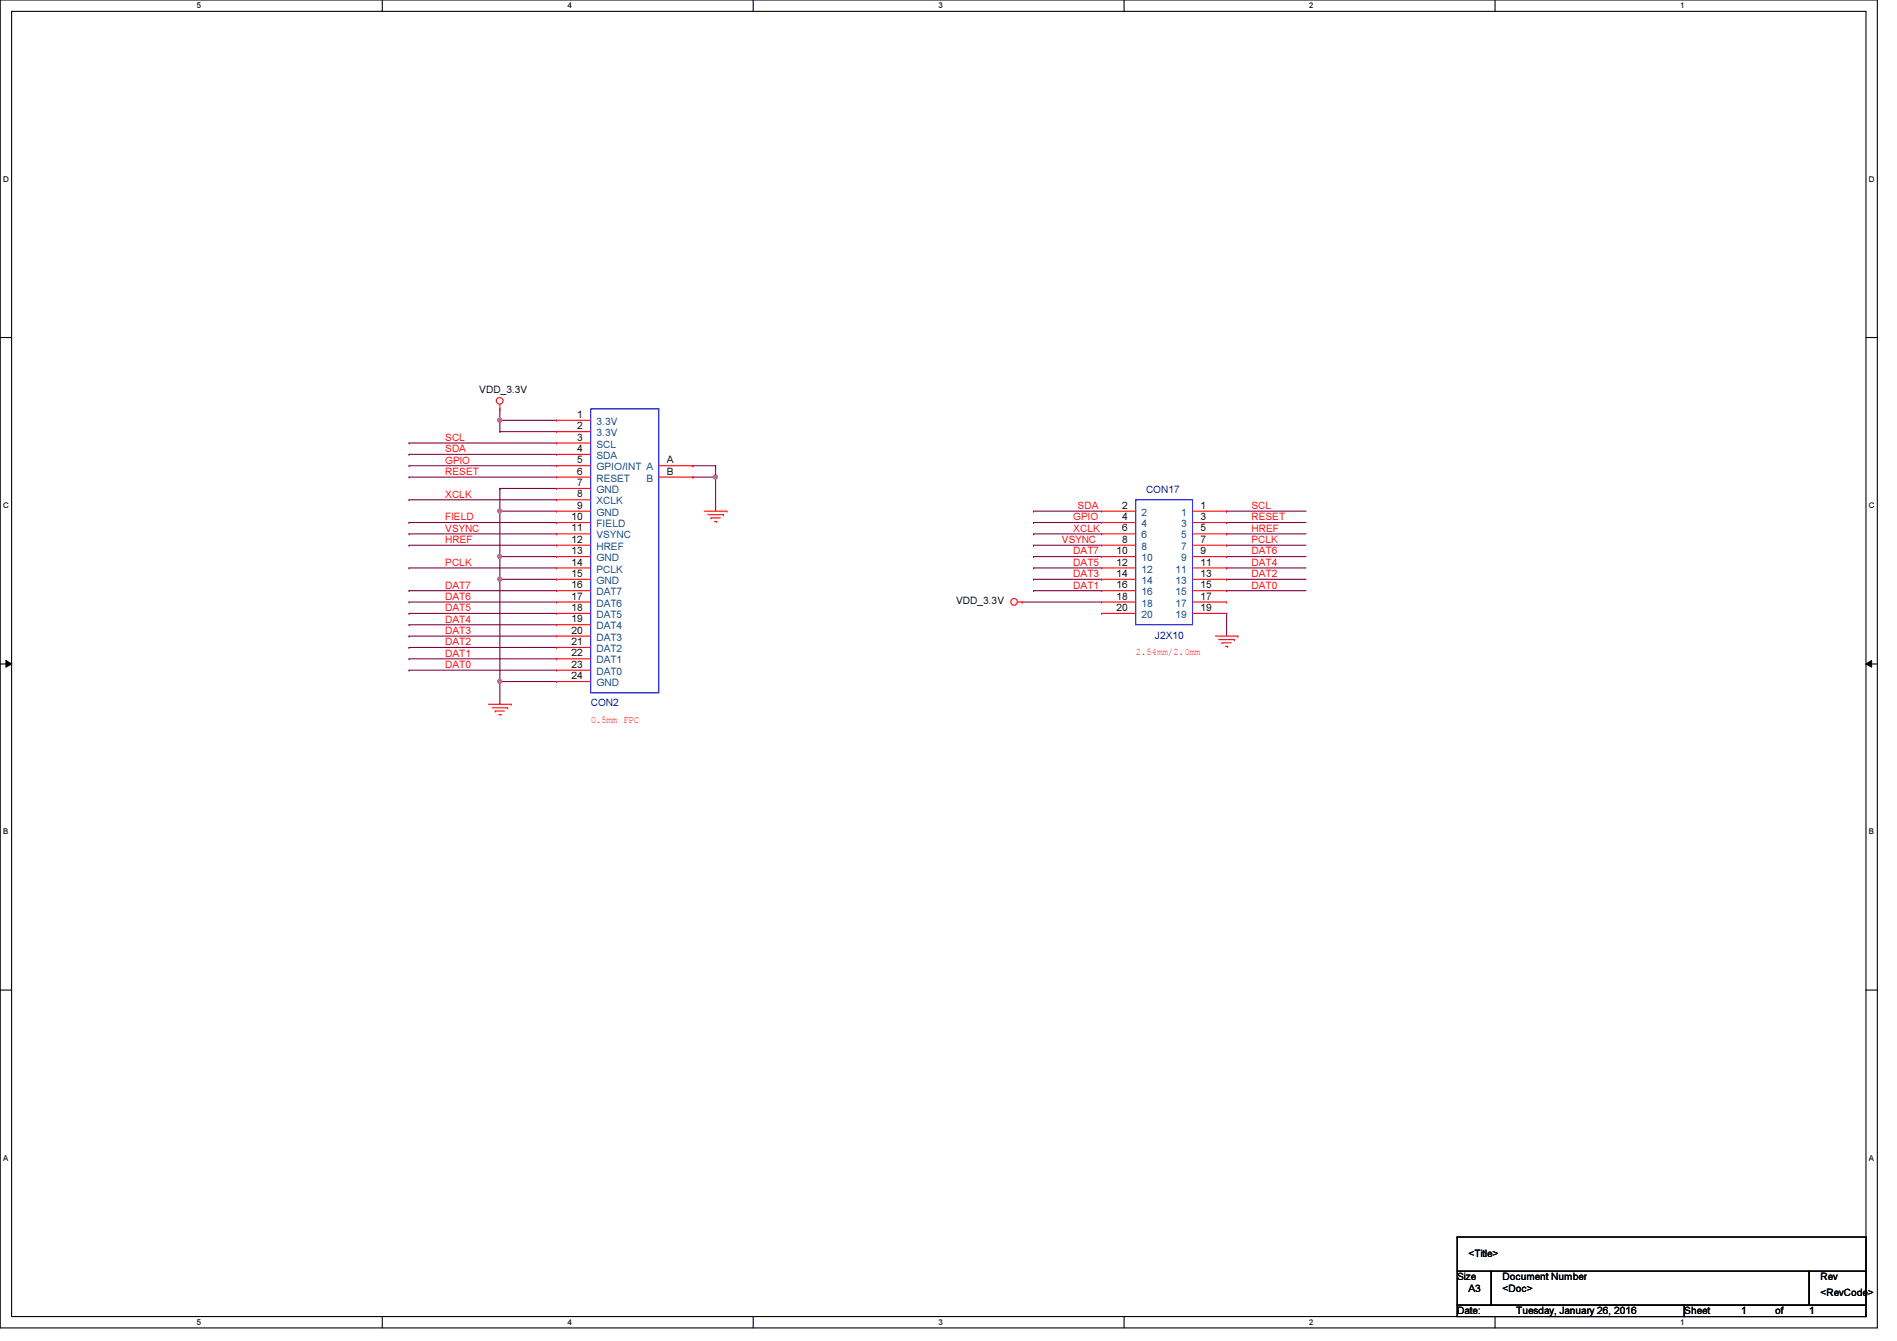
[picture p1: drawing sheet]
<svg xmlns="http://www.w3.org/2000/svg" width="297mm" height="210mm" viewBox="0 0 297 210" stroke-linecap="round" stroke-linejoin="round" font-family="sans-serif">
<path d="M0 0h294v207.9h-294zM1.8 1.8h290.4v204.3h-290.4z" fill="none" stroke="#000" stroke-width=".17"/>
<g fill="#fff">
<path d="M30.8 .2h.7v1.4h-.7z"/>
<path d="M30.8 206.2h.7v1.4h-.7z"/>
</g>
<path d="M59.9 0v1.8M59.9 206.1v1.8" fill="none" stroke="#000" stroke-width=".17"/>
<g fill="#fff">
<path d="M88.9 .2h.6v1.4h-.6z"/>
<path d="M88.9 206.2h.6v1.4h-.6z"/>
</g>
<path d="M117.9 0v1.8M117.9 206.1v1.8" fill="none" stroke="#000" stroke-width=".17"/>
<g fill="#fff">
<path d="M146.9 .2h.7v1.4h-.7z"/>
<path d="M146.9 206.2h.7v1.4h-.7z"/>
</g>
<path d="M176 0v1.8M176 206.1v1.8" fill="none" stroke="#000" stroke-width=".17"/>
<g fill="#fff">
<path d="M205 .2h.7v1.4h-.7z"/>
<path d="M205 206.2h.7v1.4h-.7z"/>
</g>
<path d="M234.1 0v1.8M234.1 206.1v1.8" fill="none" stroke="#000" stroke-width=".17"/>
<g fill="#fff">
<path d="M263.1 .2h.7v1.4h-.7z"/>
<path d="M263.1 206.2h.7v1.4h-.7z"/>
<path d="M.5 27.3h.9v1.4h-.9z"/>
<path d="M292.6 27.3h.9v1.4h-.9z"/>
<path d="M.5 78.4h.9v1.4h-.9z"/>
<path d="M292.6 78.4h.9v1.4h-.9z"/>
</g>
<path d="M0 52.8h1.8M292.2 52.8h1.8" fill="none" stroke="#000" stroke-width=".17"/>
<g fill="#fff">
<path d="M.5 129.5h.8v1.4h-.8z"/>
<path d="M292.6 129.5h.9v1.4h-.9z"/>
</g>
<path d="M0 103.9h1.8M292.2 103.9h1.8" fill="none" stroke="#000" stroke-width=".17"/>
<path d="M.9 103.4l.9 .5-.9 .5zM292.2 103.9l.9-.5v1z" fill="#000"/>
<path d="M.9 103.4l.9 .5-.9 .5zM292.2 103.9l.9-.5v1z" fill="none" stroke="#000" stroke-width=".16"/>
<g fill="#fff">
<path d="M.5 180.5h.8v1.4h-.8z"/>
<path d="M292.6 180.5h.9v1.4h-.9z"/>
</g>
<path d="M0 155h1.8M292.2 155h1.8" fill="none" stroke="#000" stroke-width=".17"/>
<path d="M78.3 90.7h.1M78.3 90.7v19.5M78.3 106.7h.1M78.3 106.7h8.9" fill="none" stroke="#800040" stroke-width=".17"/>
<circle cx="78.2" cy="106.7" r=".32" fill="#f0f"/>
<circle cx="78.2" cy="106.7" r=".32" fill="none" stroke="#f0f" stroke-width=".17"/>
<circle cx="78.2" cy="90.7" r=".32" fill="#f0f"/>
<circle cx="78.2" cy="90.7" r=".32" fill="none" stroke="#f0f" stroke-width=".17"/>
<path d="M78.3 76.5h.1M78.3 76.5h8.9M78.3 76.5v10.6M78.3 80h.1M78.3 87.1h.1M78.3 80h8.9M78.3 87.1h8.9" fill="none" stroke="#800040" stroke-width=".17"/>
<circle cx="78.2" cy="80" r=".32" fill="#f0f"/>
<circle cx="78.2" cy="80" r=".32" fill="none" stroke="#f0f" stroke-width=".17"/>
<path d="M78.3 90.7h.1M78.3 87.1h.1M78.3 90.7h8.9M78.3 87.1v3.6" fill="none" stroke="#800040" stroke-width=".17"/>
<circle cx="78.2" cy="87.1" r=".32" fill="#f0f"/>
<circle cx="78.2" cy="87.1" r=".32" fill="none" stroke="#f0f" stroke-width=".17"/>
<g fill="none" stroke="#800040" stroke-width=".17">
<path d="M64 78.2h.1M64 74.7h.1M64 72.9h.1M64 71.1h.1M64 69.3h.1M64 78.2h23.2M64 74.7h23.2M64 72.9h23.2M64 71.1h23.2M64 69.3h23.2M78.3 64h.1M78.3 65.8h.1"/>
<path d="M78.3 64v1.8M78.3 65.8h8.9M64 99.6h.1M64 92.5h.1M64 96h.1M64 97.8h.1M64 94.2h.1M64 88.9h.1M64 85.3h.1M64 83.6h.1M64 99.6h23.2M64 92.5h23.2"/>
<path d="M64 96h23.2M64 97.8h23.2M64 94.2h23.2M64 88.9h23.2M64 85.3h23.2M64 83.6h23.2M64 103.1h.1M64 104.9h.1M64 101.3h.1M64 103.1h23.2M64 104.9h23.2M64 101.3h23.2"/>
</g>
<circle cx="78.2" cy="65.8" r=".32" fill="#f0f"/>
<circle cx="78.2" cy="65.8" r=".32" fill="none" stroke="#f0f" stroke-width=".17"/>
<path d="M78.3 67.6h.1M78.3 65.8h.1M78.3 67.6h8.9M78.3 65.8v1.8M108.5 72.9h.1M108.5 72.9h3.6M112.1 74.7h.1M112.1 74.7v5.3" fill="none" stroke="#800040" stroke-width=".17"/>
<circle cx="112" cy="74.6" r=".32" fill="#f0f"/>
<circle cx="112" cy="74.6" r=".32" fill="none" stroke="#f0f" stroke-width=".17"/>
<g fill="none" stroke="#800040" stroke-width=".17">
<path d="M108.5 74.7h.1M112.1 72.9h.1M112.1 72.9v1.8h-3.6M64 81.8h.1M64 81.8h23.2M160.1 94.2h.1M160.1 94.2h12.4M161.8 83.6h.1M161.8 85.3h.1M161.8 92.5h.1M161.8 90.7h.1M161.8 88.9h.1"/>
<path d="M161.8 87.1h.1M161.8 80h.1M161.8 81.8h.1M161.8 81.8h10.7M161.8 83.6h10.7M161.8 85.3h10.7M161.8 80h10.7M161.8 92.5h10.7M161.8 88.9h10.7M161.8 90.7h10.7M161.8 87.1h10.7M192.1 96h.1"/>
<path d="M192.1 81.8h.1M192.1 83.6h.1M192.1 80h.1M192.1 92.5h.1M192.1 88.9h.1M192.1 90.7h.1M192.1 87.1h.1M192.1 85.3h.1M192.1 96v3.6M192.1 81.8h12.4M192.1 83.6h12.4M192.1 85.3h12.4"/>
<path d="M192.1 80h12.4M192.1 92.5h12.4M192.1 88.9h12.4M192.1 90.7h12.4M192.1 87.1h12.4"/>
</g>
<g fill="none" stroke="#f00" stroke-width=".17">
<path d="M78.3 64h.1M78.3 63.3v.7M87.2 65.8h.1M87.2 67.6h.1M87.2 69.3h.1M87.2 71.1h.1M87.2 72.9h.1M87.2 74.7h.1M87.2 76.5h.1M87.2 78.2h.1M87.2 65.8h5.3M87.2 67.6h5.3"/>
<path d="M87.2 69.3h5.3M87.2 71.1h5.3M87.2 72.9h5.3M87.2 74.7h5.3M87.2 76.5h5.3M87.2 78.2h5.3M103.2 72.9h5.3M103.2 74.7h5.3M108.5 72.9h.1M108.5 74.7h.1M87.2 80h.1M87.2 81.8h.1"/>
<path d="M87.2 83.6h.1M87.2 85.3h.1M87.2 87.1h.1M87.2 88.9h.1M87.2 90.7h.1M87.2 92.5h.1M87.2 94.2h.1M87.2 96h.1M87.2 97.8h.1M87.2 99.6h.1M87.2 80h5.3M87.2 94.2h5.3"/>
<path d="M87.2 99.6h5.3M87.2 81.8h5.3M87.2 83.6h5.3M87.2 85.3h5.3M87.2 87.1h5.3M87.2 88.9h5.3M87.2 90.7h5.3M87.2 92.5h5.3M87.2 96h5.3M87.2 97.8h5.3M110.3 80h3.5M110.8 80.6h2.5"/>
<path d="M111.3 81.1h.1M111.3 81.1h1.5M111.9 81.6h.3M112.2 81.6h.1M113.3 80.6h.1M113.8 80h.1M159.3 94.2h.8M160.1 94.2h.1M172.5 80h.1M172.5 81.8h.1M172.5 83.6h.1M172.5 85.3h.1"/>
<path d="M172.5 87.1h.1M172.5 88.9h.1M172.5 90.7h.1M172.5 92.5h.1M172.5 94.2h.1M172.5 96h.1M172.5 80h5.3M172.5 94.2h5.3M172.5 81.8h5.3M172.5 83.6h5.3M172.5 85.3h5.3M172.5 87.1h5.3"/>
<path d="M172.5 88.9h5.3M172.5 90.7h5.3M172.5 92.5h5.3M172.5 96h5.3M186.7 80h5.4M186.7 94.2h5.4M186.7 81.8h5.4M186.7 83.6h5.4M186.7 85.3h5.4M186.7 87.1h5.4M186.7 88.9h5.4M186.7 90.7h5.4"/>
<path d="M186.7 92.5h5.4M186.7 96h5.4M190.3 99.6h3.5M192.1 80h.1M192.1 81.8h.1M192.1 83.6h.1M192.1 85.3h.1M192.1 87.1h.1M192.1 88.9h.1M192.1 90.7h.1M192.1 92.5h.1M192.1 94.2h.1"/>
<path d="M192.1 96h.1M193.8 99.6h.1M76.5 110.2h3.5M77 110.8h2.5M77.6 111.3h.1M77.6 111.3h1.4M78.1 111.8h.3M78.4 111.8h.1M79.5 110.8h.1M80 110.2h.1M87.2 101.3h.1M87.2 103.1h.1"/>
<path d="M87.2 104.9h.1M87.2 106.7h.1M87.2 101.3h5.3M87.2 103.1h5.3M87.2 104.9h5.3M87.2 106.7h5.3M190.8 100.1h2.5M191.3 100.6h.1M191.3 100.6h1.5M191.9 101.2h.3M192.2 101.2h.1M193.3 100.1h.1"/>
<circle cx="78.3" cy="62.7" r=".52"/>
<circle cx="158.8" cy="94.2" r=".52"/>
</g>
<path d="M228.2 199h5.3v5.3h-5.3zM228.2 193.6h.1M228.2 193.6v5.4M228.2 193.6h64M233.5 199h49.8v5.3h-49.8zM283.3 199h8.9v5.3h-8.9zM292.2 193.6h.1M292.2 199h.1M292.2 193.6v5.4M228.2 204.3h35.5v1.8h-35.5zM263.7 204.3h28.5v1.8h-28.5z" fill="none" stroke="#000" stroke-width=".17"/>
<path d="M92.5 64h10.7v44.5h-10.7zM177.8 78.2h8.9v19.6h-8.9z" fill="none" stroke="#00f" stroke-width=".17"/>
<circle cx="78.2" cy="106.7" r=".32" fill="#f0f"/>
<circle cx="78.2" cy="106.7" r=".32" fill="none" stroke="#f0f" stroke-width=".17"/>
<circle cx="78.2" cy="90.7" r=".32" fill="#f0f"/>
<circle cx="78.2" cy="90.7" r=".32" fill="none" stroke="#f0f" stroke-width=".17"/>
<circle cx="78.2" cy="80" r=".32" fill="#f0f"/>
<circle cx="78.2" cy="80" r=".32" fill="none" stroke="#f0f" stroke-width=".17"/>
<circle cx="78.2" cy="87.1" r=".32" fill="#f0f"/>
<circle cx="78.2" cy="87.1" r=".32" fill="none" stroke="#f0f" stroke-width=".17"/>
<circle cx="78.2" cy="65.8" r=".32" fill="#f0f"/>
<circle cx="78.2" cy="65.8" r=".32" fill="none" stroke="#f0f" stroke-width=".17"/>
<circle cx="112" cy="74.6" r=".32" fill="#f0f"/>
<circle cx="112" cy="74.6" r=".32" fill="none" stroke="#f0f" stroke-width=".17"/>
<g font-size="1.6">
<text x="75.1" y="61.6">VDD_3.3V</text>
<text x="90.4" y="65.4">1</text>
<text x="90.4" y="67.2">2</text>
<text x="90.4" y="69">3</text>
<text x="90.4" y="70.7">4</text>
<text x="90.4" y="72.5">5</text>
<text x="90.4" y="74.3">6</text>
<text x="90.4" y="76.1">7</text>
<text x="90.4" y="77.9">8</text>
<text x="104.4" y="72.5">A</text>
<text x="104.4" y="74.3">B</text>
<text x="89.5" y="81.4">10</text>
<text x="89.5" y="83.2">11</text>
<text x="90.4" y="79.6">9</text>
<text x="175.7" y="79.6">2</text>
<text x="175.7" y="81.4">4</text>
<text x="175.7" y="83.2">6</text>
<text x="188" y="79.6">1</text>
<text x="188" y="81.4">3</text>
<text x="188" y="83.2">5</text>
<text x="89.5" y="85">12</text>
<text x="89.5" y="86.7">13</text>
<text x="89.5" y="88.5">14</text>
<text x="174.8" y="86.7">10</text>
<text x="174.8" y="88.5">12</text>
<text x="175.7" y="85">8</text>
<text x="188" y="85">7</text>
<text x="188" y="86.7">9</text>
<text x="188" y="88.5">11</text>
<text x="89.5" y="90.3">15</text>
<text x="89.5" y="92.1">16</text>
<text x="89.5" y="93.9">17</text>
<text x="89.5" y="95.6">18</text>
<text x="149.7" y="94.6">VDD_3.3V</text>
<text x="174.8" y="90.3">14</text>
<text x="174.8" y="92.1">16</text>
<text x="174.8" y="93.9">18</text>
<text x="174.8" y="95.6">20</text>
<text x="188" y="90.3">13</text>
<text x="188" y="92.1">15</text>
<text x="188" y="93.9">17</text>
<text x="188" y="95.6">19</text>
<text x="89.5" y="97.4">19</text>
<text x="89.5" y="99.2">20</text>
<text x="89.5" y="101">21</text>
<text x="89.5" y="102.7">22</text>
<text x="89.5" y="104.5">23</text>
<text x="89.5" y="106.3">24</text>
<text x="230" y="196.7">&lt;Title&gt;</text>
<text x="228.2" y="200.4">Size</text>
<text x="230" y="202.2">A3</text>
<text x="235.3" y="202.2">&lt;Doc&gt;</text>
<text x="235.3" y="200.4">Document Number</text>
<text x="285.1" y="202.9">&lt;RevCode&gt;</text>
<text x="285.1" y="200.4">Rev</text>
<text x="228.2" y="205.7">Date:</text>
<text x="237.4" y="205.7">Tuesday, January 26, 2016</text>
<text x="263.7" y="205.7">Sheet</text>
<text x="272.6" y="205.7">1</text>
<text x="278" y="205.7">of</text>
<text x="283.3" y="205.7">1</text>
</g>
<g font-size="1.6" fill="#f00">
<text x="69.7" y="70.8">SDA</text>
<text x="69.7" y="69">SCL</text>
<text x="69.7" y="77.9">XCLK</text>
<text x="69.7" y="74.3">RESET</text>
<text x="69.7" y="72.6">GPIO</text>
<text x="69.7" y="83.2">VSYNC</text>
<text x="69.7" y="81.4">FIELD</text>
<text x="168.1" y="83.2">XCLK</text>
<text x="168.1" y="81.4">GPIO</text>
<text x="168.7" y="79.7">SDA</text>
<text x="196" y="81.4">RESET</text>
<text x="196" y="83.2">HREF</text>
<text x="196" y="79.7">SCL</text>
<text x="69.7" y="88.6">PCLK</text>
<text x="69.7" y="85">HREF</text>
<text x="166.3" y="85">VSYNC</text>
<text x="168.1" y="88.6">DAT5</text>
<text x="168.1" y="86.8">DAT7</text>
<text x="196" y="88.6">DAT4</text>
<text x="196" y="86.8">DAT6</text>
<text x="196" y="85">PCLK</text>
<text x="69.7" y="92.1">DAT7</text>
<text x="69.7" y="95.7">DAT5</text>
<text x="69.7" y="93.9">DAT6</text>
<text x="168.1" y="92.1">DAT1</text>
<text x="168.1" y="90.3">DAT3</text>
<text x="196" y="92.1">DAT0</text>
<text x="196" y="90.3">DAT2</text>
<text x="69.7" y="99.2">DAT3</text>
<text x="69.7" y="97.5">DAT4</text>
<text x="69.7" y="101">DAT2</text>
<text x="69.7" y="102.8">DAT1</text>
<text x="69.7" y="104.6">DAT0</text>
<text x="177.8" y="102.6">2.54mm/2.0mm</text>
<text x="92.5" y="113.2">0.5mm FPC</text>
</g>
<g font-size="1.6" fill="#004080">
<text x="93.4" y="66.5">3.3V</text>
<text x="93.4" y="68.3">3.3V</text>
<text x="93.4" y="70.1">SCL</text>
<text x="93.4" y="71.8">SDA</text>
<text x="93.4" y="73.6">GPIO/INT A</text>
<text x="93.4" y="75.4">RESET</text>
<text x="93.4" y="77.2">GND</text>
<text x="101.2" y="75.4">B</text>
<text x="93.4" y="79">XCLK</text>
<text x="93.4" y="80.7">GND</text>
<text x="93.4" y="82.5">FIELD</text>
<text x="178.7" y="80.7">2</text>
<text x="178.7" y="82.5">4</text>
<text x="185" y="80.7">1</text>
<text x="185" y="82.5">3</text>
<text x="93.4" y="84.3">VSYNC</text>
<text x="93.4" y="86.1">HREF</text>
<text x="93.4" y="87.8">GND</text>
<text x="93.4" y="89.6">PCLK</text>
<text x="178.7" y="84.3">6</text>
<text x="178.7" y="86.1">8</text>
<text x="178.7" y="87.8">10</text>
<text x="178.7" y="89.6">12</text>
<text x="184.1" y="89.6">11</text>
<text x="185" y="84.3">5</text>
<text x="185" y="86.1">7</text>
<text x="185" y="87.8">9</text>
<text x="93.4" y="91.4">GND</text>
<text x="93.4" y="93.2">DAT7</text>
<text x="93.4" y="95">DAT6</text>
<text x="178.7" y="91.4">14</text>
<text x="178.7" y="93.2">16</text>
<text x="178.7" y="95">18</text>
<text x="184.1" y="91.4">13</text>
<text x="184.1" y="93.2">15</text>
<text x="184.1" y="95">17</text>
<text x="93.4" y="96.7">DAT5</text>
<text x="93.4" y="98.5">DAT4</text>
<text x="93.4" y="100.3">DAT3</text>
<text x="178.7" y="96.7">20</text>
<text x="184.1" y="96.7">19</text>
<text x="93.4" y="102.1">DAT2</text>
<text x="93.4" y="103.8">DAT1</text>
<text x="93.4" y="105.6">DAT0</text>
<text x="93.4" y="107.4">GND</text>
</g>
<g font-size="1.6" fill="#000080">
<text x="179.4" y="77.2">CON17</text>
<text x="180.8" y="99.9">J2X10</text>
<text x="92.5" y="110.4">CON2</text>
</g>
<g font-size="1.3">
<text x="30.8" y="1.3">5</text>
<text x="88.9" y="1.3">4</text>
<text x="146.9" y="1.3">3</text>
<text x="205" y="1.3">2</text>
<text x="263.1" y="1.3">1</text>
<text x=".5" y="28.4">D</text>
<text x="292.6" y="28.4">D</text>
<text x=".5" y="79.5">C</text>
<text x="292.6" y="79.5">C</text>
<text x=".5" y="130.6">B</text>
<text x="292.6" y="130.6">B</text>
<text x=".5" y="181.7">A</text>
<text x="292.6" y="181.7">A</text>
<text x="30.8" y="207.4">5</text>
<text x="88.9" y="207.4">4</text>
<text x="146.9" y="207.4">3</text>
<text x="205" y="207.4">2</text>
<text x="263.1" y="207.4">1</text>
</g>
</svg>
